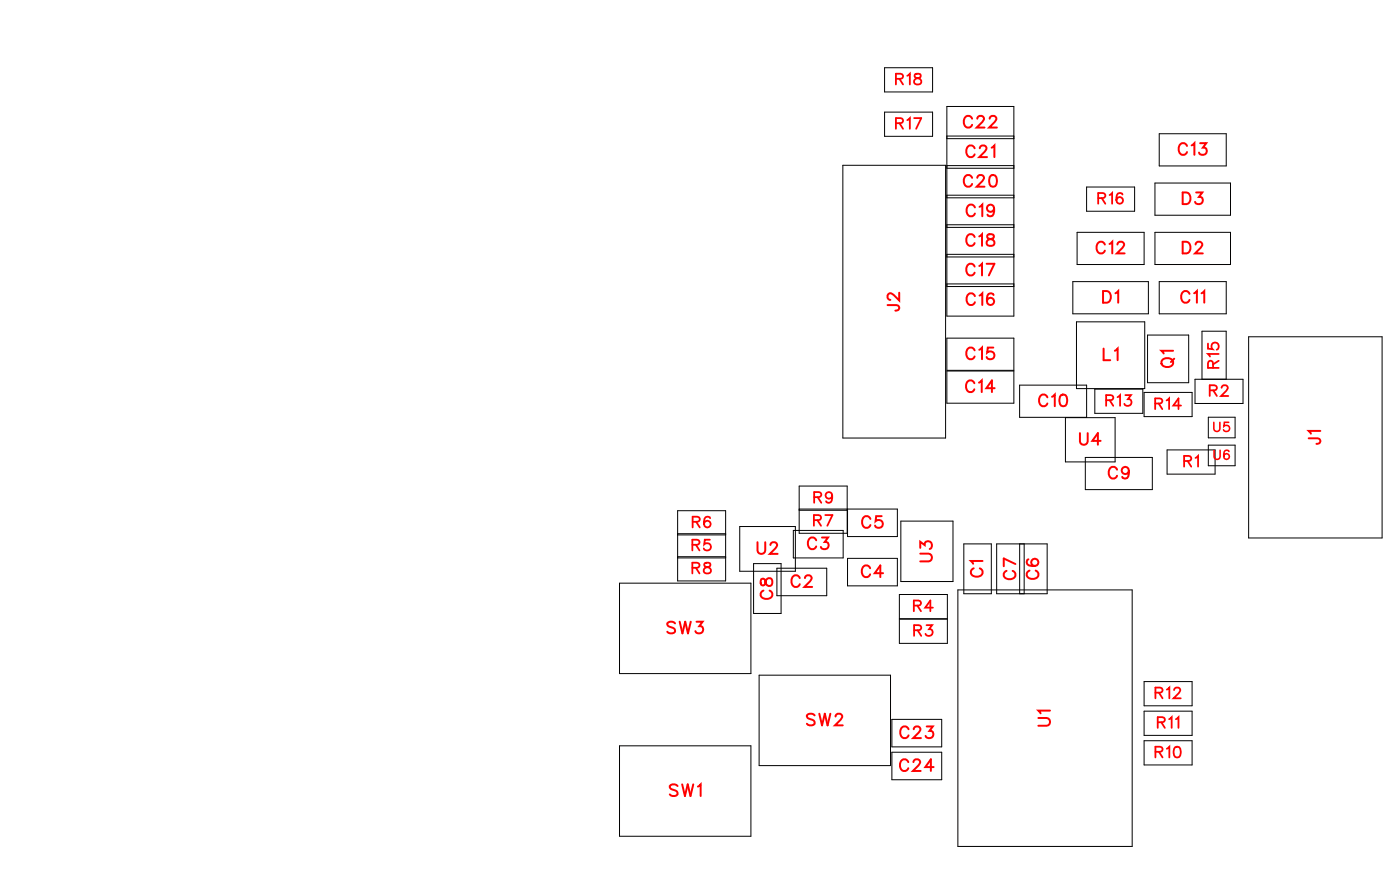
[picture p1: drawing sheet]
<svg xmlns="http://www.w3.org/2000/svg" width="85mm" height="54mm" viewBox="0 0 85 54" stroke-linecap="round" stroke-linejoin="round" font-family="sans-serif">
<g fill="none" stroke="#000" stroke-width=".06">
<path d="M51.3 10.1h6.3v16.6h-6.3zM53.9 4.1h2.9v1.5h-2.9zM53.9 6.8h2.9v1.5h-2.9zM57.6 6.5h4.1v12.7h-4.1zM57.6 17.3h4.1M57.6 15.5h4.1M57.6 17.4h4.1M57.6 13.7h4.1M57.6 15.6h4.1M57.6 11.9h4.1M57.6 13.8h4.1M57.6 10.1h4.1"/>
<path d="M57.6 12h4.1M57.6 8.3h4.1M57.6 10.2h4.1M57.6 8.4h4.1M65.3 17.1h4.6v2h-4.6zM65.5 19.6h4.2v4.1h-4.2zM65.6 14.1h4.1v2h-4.1zM66.2 11.4h2.9v1.5h-2.9zM70.3 11.1h4.6v2h-4.6zM70.3 14.1h4.6v2h-4.6zM70.6 8.1h4.1v2h-4.1zM70.6 17.1h4.1v2h-4.1z"/>
<path d="M37.7 35.5h8v5.5h-8zM41.3 34h2.9M41.3 31.1h2.9v4.3h-2.9zM41.3 32.5h2.9M41.3 32.6h2.9M41.3 33.9h2.9M45 32h3.4v2.8h-3.4zM45.9 34.3h1.7v3h-1.7zM47.3 34.6h3v1.7h-3zM48.3 32.3h3v1.7h-3zM48.7 29.6h2.9v2.9h-2.9zM48.7 31.1h2.9"/>
<path d="M51.6 31v1.7h3v-1.7h-5.9M51.6 34h3v1.7h-3zM54.8 36.2h2.9v3h-2.9zM54.8 37.7h2.9M54.8 31.7h3.2v3.7h-3.2zM57.6 20.6h4.1v1.9h-4.1zM57.6 22.6h4.1v1.9h-4.1zM58.3 35.9h10.6v15.6h-10.6zM58.7 33.1h1.7v3h-1.7zM60.7 33.1h3.1v3h-3.1zM62.1 33.1v3M62.4 33.1v3"/>
<path d="M66.1 27.8h4.1v2h-4.1zM66.2 25.4v-2h-4.1v2h5.8v2.7h-3v-2.7M66.7 23.7h2.9v1.5h-2.9zM69.7 23.9h2.9v1.5h-2.9zM69.9 20.4h2.5v2.9h-2.5zM71.1 27.4h2.9v1.5h-2.9zM72.8 23.1h2.9v1.5h-2.9zM73.2 23.1v-2.9h1.5v2.9M73.6 25.4h1.6v1.2h-1.6zM73.6 27.1h1.6v1.2h-1.6zM76 20.5h8.1v12.2h-8.1zM37.7 45.4h8v5.5h-8z"/>
<path d="M46.2 41.1h8v5.5h-8zM54.3 43.8h3v1.7h-3zM54.3 45.8h3v1.7h-3zM69.7 41.5h2.9v1.5h-2.9zM69.7 43.3h2.9v1.5h-2.9zM69.7 45.1h2.9v1.5h-2.9z"/>
</g>
<g fill="none" stroke="#f00" stroke-width=".12">
<path d="M54 18.6h.7v.2l-.2 .1M54.7 17.8v.5l-.3-.4-.2-.1-.2 .2v.1l.2 .2M59.2 10.8a.26 .26 0 0 0-.3-.1 .26 .26 0 0 0-.2 .2v.2a.26 .26 0 0 0 .2 .3 .26 .26 0 0 0 .3-.2M59.2 7.2a.26 .26 0 0 0-.3-.1 .26 .26 0 0 0-.2 .2v.2a.26 .26 0 0 0 .2 .3 .26 .26 0 0 0 .3-.2M59.3 16.2a.26 .26 0 0 0-.3-.1 .26 .26 0 0 0-.2 .2v.2a.26 .26 0 0 0 .2 .3 .26 .26 0 0 0 .3-.2M59.3 14.4a.26 .26 0 0 0-.3-.1 .26 .26 0 0 0-.2 .2v.2a.26 .26 0 0 0 .2 .3 .26 .26 0 0 0 .3-.2M59.3 9a.26 .26 0 0 0-.3-.1 .26 .26 0 0 0-.2 .2v.2a.26 .26 0 0 0 .2 .3 .26 .26 0 0 0 .3-.2M59.4 18a.26 .26 0 0 0-.3-.1 .26 .26 0 0 0-.2 .2v.2a.26 .26 0 0 0 .2 .3 .26 .26 0 0 0 .3-.2M59.4 12.6a.26 .26 0 0 0-.3-.1 .26 .26 0 0 0-.2 .2v.2a.26 .26 0 0 0 .2 .3 .26 .26 0 0 0 .3-.2M59.5 10.8l.1-.1h.2l.1 .1-.1 .2-.3 .4h.4M59.5 7.2l.1-.1h.2l.1 .1-.1 .2-.3 .4h.4M59.6 16.2l.2-.1v.7"/>
<path d="M59.6 14.4l.2-.1v.7M59.6 18l.2-.1v.7M59.6 12.6l.2-.1v.7M59.7 9l.1-.1h.1l.2 .1-.1 .2-.4 .4h.5M60.1 16.1h.4l-.3 .7M60.1 14.3v.2l.3 .1 .1 .1a.24 .24 0 0 1-.2 .3 .24 .24 0 0 1-.2-.3l.4-.3v-.1zM60.3 7.2l.1-.1h.1l.2 .1-.1 .2-.4 .4h.5M60.3 10.7h.1a.37 .37 0 0 1 .3 .3 .37 .37 0 0 1-.3 .4 .45 .45 0 0 1-.1-.7zM60.4 9l.1-.1v.7M60.5 18v-.1a.35 .35 0 0 0-.5 .2 .35 .35 0 0 0 .3 .5 .22 .22 0 0 0 .2-.2 .22 .22 0 0 0-.2-.3 .22 .22 0 0 0-.2 .2M60.5 12.7a.22 .22 0 0 1-.3 .2 .22 .22 0 0 1-.1-.4 .22 .22 0 0 1 .4 .1v.1a.34 .34 0 0 1-.2 .5l-.2-.1M67.2 17.7h.2a.38 .38 0 0 1 .2 .4 .38 .38 0 0 1-.2 .3h-.2z"/>
<path d="M67.3 14.9a.26 .26 0 0 0-.3-.2 .26 .26 0 0 0-.2 .3v.2a.26 .26 0 0 0 .2 .2 .26 .26 0 0 0 .3-.1M67.6 14.8l.1-.1v.7M67.9 17.8l.2-.1v.7M68 14.9l.2-.2h.1l.1 .1-.1 .3-.3 .3h.5M72 14.7h.2a.38 .38 0 0 1 .3 .4 .38 .38 0 0 1-.3 .3h-.2zM72 11.7h.2a.38 .38 0 0 1 .3 .4 .38 .38 0 0 1-.3 .3h-.2zM72.3 8.9a.26 .26 0 0 0-.3-.2 .26 .26 0 0 0-.2 .3v.2a.26 .26 0 0 0 .2 .2 .26 .26 0 0 0 .3-.1M72.4 17.9a.26 .26 0 0 0-.3-.2 .26 .26 0 0 0-.2 .3v.2a.26 .26 0 0 0 .2 .2 .26 .26 0 0 0 .3-.1M72.6 8.8l.1-.1v.7M72.7 17.8l.2-.1v.7M72.8 14.9l.1-.2h.2l.1 .1-.1 .3-.3 .3h.4M72.8 11.7h.4l-.2 .3a.24 .24 0 0 1 .2 .4 .24 .24 0 0 1-.4-.1"/>
<path d="M73.1 8.7h.3l-.2 .3a.24 .24 0 0 1 .2 .4 .24 .24 0 0 1-.4-.1M73.2 17.8l.1-.1v.7M41.1 37.9l-.2-.1-.3 .1 .1 .2 .4 .2v.1l-.2 .1-.3-.1M41.4 37.8l.1 .7 .2-.7 .2 .7 .2-.7M42.4 37.8h.4l-.2 .3a.24 .24 0 0 1 .2 .4 .25 .25 0 0 1-.5-.1M46.1 33v.5l.2 .2 .3-.1v-.6M46.3 35.3v.3h.2l.3-.4a.24 .24 0 0 1 .2 .2 .24 .24 0 0 1-.2 .3l-.1-.1-.2-.3zM46.5 35.9a.26 .26 0 0 0-.2 .3 .26 .26 0 0 0 .3 .2h.2a.26 .26 0 0 0 .2-.2 .26 .26 0 0 0-.1-.3M46.9 33.2l.1-.2h.2l.1 .1-.1 .3-.3 .3h.4M48.7 35.2a.26 .26 0 0 0-.3-.2 .26 .26 0 0 0-.2 .3v.2a.26 .26 0 0 0 .2 .2 .26 .26 0 0 0 .3-.1M49 35.2l.1-.2h.2l.1 .1-.1 .3-.3 .3h.4M49.7 32.9a.26 .26 0 0 0-.3-.2 .26 .26 0 0 0-.2 .3v.2a.26 .26 0 0 0 .2 .2 .26 .26 0 0 0 .3-.1"/>
<path d="M50 32.7h.4l-.2 .3a.24 .24 0 0 1 .2 .4 .24 .24 0 0 1-.4-.1M53 34.6a.26 .26 0 0 0-.3-.2 .26 .26 0 0 0-.2 .3v.2a.26 .26 0 0 0 .2 .2 .26 .26 0 0 0 .3-.1M53 31.6a.26 .26 0 0 0-.3-.2 .26 .26 0 0 0-.2 .3v.2a.26 .26 0 0 0 .2 .2 .26 .26 0 0 0 .3-.1M53.7 31.4h-.4v.3a.25 .25 0 0 1 .4 0 .25 .25 0 0 1-.1 .4 .25 .25 0 0 1-.3-.1M53.8 34.9h-.5l.3-.5v.7M56 33.7h.5l.2 .2-.1 .2-.6 .1M56 33.3v-.3l.3 .2a.24 .24 0 0 1 .4-.2 .24 .24 0 0 1-.1 .4M59.3 34.6a.26 .26 0 0 0-.2 .3 .26 .26 0 0 0 .3 .2h.2a.26 .26 0 0 0 .2-.2 .26 .26 0 0 0-.1-.3M59.3 23.3a.26 .26 0 0 0-.3-.1 .26 .26 0 0 0-.2 .2v.2a.26 .26 0 0 0 .2 .3 .26 .26 0 0 0 .3-.2M59.3 21.3a.26 .26 0 0 0-.3-.1 .26 .26 0 0 0-.2 .2v.2a.26 .26 0 0 0 .2 .3 .26 .26 0 0 0 .3-.2M59.6 23.3l.2-.1v.7M59.6 21.3l.2-.1v.7"/>
<path d="M59.8 34.1h-.7l.1 .2M60.5 21.2h-.4v.3a.25 .25 0 0 1 .4 0 .25 .25 0 0 1-.1 .3 .25 .25 0 0 1-.3-.1M60.6 23.6h-.5l.3-.4v.7M61.3 34.7a.26 .26 0 0 0-.2 .3 .26 .26 0 0 0 .3 .2h.2a.26 .26 0 0 0 .2-.2 .26 .26 0 0 0-.1-.3M61.8 34.3l-.7-.3v.5M62.6 34l-.1 .1a.35 .35 0 0 0 .3 .4 .35 .35 0 0 0 .4-.3 .22 .22 0 0 0-.2-.2 .22 .22 0 0 0-.2 .2 .22 .22 0 0 0 .2 .2M62.7 34.7a.26 .26 0 0 0-.2 .3 .26 .26 0 0 0 .3 .2h.2a.26 .26 0 0 0 .2-.2 .26 .26 0 0 0-.1-.3M63.8 24.2a.26 .26 0 0 0-.3-.2 .26 .26 0 0 0-.2 .3v.2a.26 .26 0 0 0 .2 .2 .26 .26 0 0 0 .3-.1M64.1 24.1l.1-.1v.7M64.6 24h.1a.37 .37 0 0 1 .3 .4 .37 .37 0 0 1-.3 .3 .45 .45 0 0 1-.1-.7zM65.8 26.4v.5l.2 .2 .2-.1v-.6M67 26.8h-.5l.3-.4v.7"/>
<path d="M67.2 21.2v.7h.4M67.9 21.3l.1-.1v.7M68 28.6a.26 .26 0 0 0-.3-.2 .26 .26 0 0 0-.2 .3v.2a.26 .26 0 0 0 .2 .2 .26 .26 0 0 0 .3-.1M68.7 28.7a.22 .22 0 0 1-.3 .1 .22 .22 0 0 1-.1-.3 .22 .22 0 0 1 .4 0v.2a.34 .34 0 0 1-.2 .4l-.2-.1M70.8 21.9a.35 .35 0 0 1 .4-.1 .35 .35 0 0 1 .2 .4 .33 .33 0 0 1-.5 .1 .33 .33 0 0 1-.1-.4zM71.4 21.3h-.7l.1 .2M71.5 21.8l-.2 .2M79.7 26.7h.6l.1 .2-.2 .1M80.4 26.2h-.7l.1 .2M41.3 47.8l-.2-.1-.3 .1v.2l.5 .2v.1l-.2 .1-.3-.1M41.5 47.7l.2 .7 .2-.7 .1 .7 .2-.7M42.5 47.9l.2-.2v.7"/>
<path d="M49.6 43.5l-.2-.1-.3 .1 .1 .2 .4 .2v.1l-.2 .1-.3-.1M49.9 43.4l.1 .7 .2-.7 .2 .7 .2-.7M50.9 43.6l.1-.2h.1l.2 .2-.1 .2-.4 .3h.5M55.3 46.4a.26 .26 0 0 0-.3-.2 .26 .26 0 0 0-.2 .3v.2a.26 .26 0 0 0 .2 .2 .26 .26 0 0 0 .3-.1M55.3 44.4a.26 .26 0 0 0-.3-.2 .26 .26 0 0 0-.2 .3v.2a.26 .26 0 0 0 .2 .2 .26 .26 0 0 0 .3-.1M55.6 46.4l.2-.2h.1l.1 .1-.1 .3-.3 .3h.5M55.6 44.4l.2-.2h.1l.1 .1-.1 .3-.3 .3h.5M56.4 44.2h.4l-.2 .3a.24 .24 0 0 1 .2 .4 .24 .24 0 0 1-.4-.1M56.8 46.7h-.5l.4-.5v.7M63.2 43.7h.5l.2 .2-.1 .2-.6 .1M63.9 43.2h-.7l.2 .2"/>
</g>
<g fill="none" stroke="#f00" stroke-width=".11">
<path d="M54.5 7.5h.4l.1-.3h-.5v.6M54.5 4.8h.4l.1-.3h-.5v.6M54.8 7.5l.2 .3M54.8 4.8l.2 .3M55.2 7.3l.2-.1v.6M55.2 4.6l.2-.1v.6M55.7 7.2h.4l-.3 .6M55.7 4.5v.2l.3 .1 .1 .1a.22 .22 0 0 1-.2 .2 .22 .22 0 0 1-.2-.2l.4-.3-.1-.1zM66.9 12.1l.3-.1 .1-.2-.4-.1v.7M67.1 12.1l.2 .3M67.6 11.9l.1-.2v.7M68.3 11.8a.32 .32 0 0 0-.4 .2 .32 .32 0 0 0 .3 .4 .2 .2 0 0 0 .2-.2 .2 .2 0 0 0-.2-.2 .2 .2 0 0 0-.2 .2"/>
<path d="M42.2 33.2l.3-.1 .1-.2-.4-.1v.7M42.2 34.6l.3-.1 .1-.2-.4-.1v.7M42.2 31.8l.3-.1 .1-.2-.4-.1v.7M42.4 33.2l.2 .3M42.4 34.6l.2 .3M42.4 31.8l.2 .3M42.9 34.3v.2l.4 .2a.22 .22 0 0 1-.2 .2 .22 .22 0 0 1-.3-.2l.5-.3-.1-.1zM43.2 32.8h-.3v.3a.23 .23 0 0 1 .3 0 .23 .23 0 0 1 0 .4 .23 .23 0 0 1-.4-.1M43.2 31.5a.32 .32 0 0 0-.4 .2 .32 .32 0 0 0 .3 .4 .2 .2 0 0 0 .2-.2 .2 .2 0 0 0-.2-.2 .2 .2 0 0 0-.2 .2M49.6 31.7l.3-.1 .1-.2-.4-.1v.7M49.6 30.3l.3-.1 .1-.2-.4-.1v.7M49.8 31.7l.2 .3"/>
<path d="M49.8 30.3l.2 .3M50.2 31.3h.5l-.3 .7M50.7 30.2a.2 .2 0 0 1-.3 .1 .2 .2 0 0 1-.1-.3 .2 .2 0 0 1 .3 0l.1 .2a.31 .31 0 0 1-.3 .4l-.1-.1M55.6 36.9l.4-.1v-.2l-.4-.1v.7M55.7 38.4l.3-.1 .1-.2-.4-.1v.7M55.9 36.9l.2 .3M55.9 38.4l.2 .3M56.4 38h.4l-.2 .3a.22 .22 0 0 1 .1 .3 .22 .22 0 0 1-.4 0M56.8 37h-.5l.3-.5v.7M67.3 24.4l.4-.1 .1-.2-.5-.1v.7M67.6 24.4l.2 .3M68 24.2l.2-.2v.7"/>
<path d="M68.5 24h.4l-.2 .3a.22 .22 0 0 1 .1 .3 .22 .22 0 0 1-.3 0M70.3 24.6l.4-.1v-.2l-.4-.1v.7M70.5 24.6l.3 .3M71 24.4l.2-.2v.7M71.9 24.7h-.5l.4-.5v.7M72.1 28.1l.4-.1v-.2l-.4-.1v.7M72.3 28.1l.2 .3M72.8 27.9l.1-.2v.7M73.5 20.9v.3l.3 .1a.23 .23 0 0 1 0-.4 .23 .23 0 0 1 .4 0 .23 .23 0 0 1-.1 .4M73.7 23.8l.3-.1 .1-.2-.4-.1v.7M73.9 22.4l-.1-.4h-.2l-.1 .4h.7M73.9 23.8l.2 .3"/>
<path d="M74.2 21.5h-.7l.2 .2M74.2 22l-.3 .2M74.4 23.6l.1-.2 .3 .2-.5 .5h.5M70.3 45.8l.4-.1 .1-.2-.5-.1v.7M70.3 42.2l.4-.1 .1-.2-.5-.1v.7M70.5 44l.4-.1v-.2l-.4-.1v.7M70.6 45.8l.2 .3M70.6 42.2l.2 .3M70.7 44l.2 .3M71 45.6l.2-.2v.7M71 42l.2-.2v.7M71.2 43.8l.1-.2v.7"/>
<path d="M71.5 42l.1-.2 .3 .2-.4 .5h.4M71.5 45.5a.32 .32 0 0 1 .4 .2 .32 .32 0 0 1-.2 .4l-.2-.1v-.3zM71.6 43.8l.2-.2v.7"/>
</g>
<path d="M73.9 25.7v.4l.2 .2 .1-.1 .1-.5M73.9 27.4v.4l.2 .2 .2-.1v-.5M74.8 25.7h-.3v.2a.2 .2 0 0 1 .3 0 .2 .2 0 0 1 0 .3 .2 .2 0 0 1-.3 0M74.8 27.5v-.1a.25 .25 0 0 0-.3 .3 .25 .25 0 0 0 .3 .2 .17 .17 0 0 0 0-.3 .18 .18 0 0 0-.3 .2" fill="none" stroke="#f00" stroke-width=".1"/>
<g font-size="1.2" fill="#fff">
<text x="58.6" y="11.7">C20</text>
<text x="58.6" y="8.1">C22</text>
<text x="58.8" y="9.9">C21</text>
<text x="71.7" y="9.7">C13</text>
<text x="58.8" y="17.1">C17</text>
<text x="58.8" y="15.3">C18</text>
<text x="58.8" y="13.5">C19</text>
<text x="66.7" y="15.7">C12</text>
<text x="71.9" y="15.7">D2</text>
<text x="71.9" y="12.7">D3</text>
<text x="55" y="19" transform="rotate(-90 55 19)">J2</text>
<text x="58.8" y="22.2">C15</text>
<text x="58.8" y="18.9">C16</text>
<text x="67.1" y="18.7">D1</text>
<text x="67.1" y="22.2">L1</text>
<text x="71.7" y="22.4" transform="rotate(-90 71.7 22.4)">Q1</text>
<text x="71.9" y="18.7">C11</text>
<text x="58.8" y="24.2">C14</text>
<text x="63.2" y="25">C10</text>
<text x="65.7" y="27.4">U4</text>
<text x="67.4" y="29.4">C9</text>
<text x="80.7" y="27.1" transform="rotate(-90 80.7 27.1)">J1</text>
<text x="46.1" y="34">U2</text>
<text x="49.1" y="33.7">C3</text>
<text x="52.4" y="35.4">C4</text>
<text x="52.4" y="32.4">C5</text>
<text x="57" y="34.2" transform="rotate(-90 57 34.2)">U3</text>
<text x="60.1" y="35.2" transform="rotate(-90 60.1 35.2)">C1</text>
<text x="62.1" y="35.3" transform="rotate(-90 62.1 35.3)">C7</text>
<text x="63.5" y="35.3" transform="rotate(-90 63.5 35.3)">C6</text>
<text x="40.6" y="38.8">SW3</text>
<text x="47.3" y="36.5" transform="rotate(-90 47.3 36.5)">C8</text>
<text x="48.1" y="36">C2</text>
<text x="49.1" y="44.4">SW2</text>
<text x="54.7" y="47.2">C24</text>
<text x="54.8" y="45.2">C23</text>
<text x="64.2" y="44.2" transform="rotate(-90 64.2 44.2)">U1</text>
<text x="40.7" y="48.7">SW1</text>
</g>
<g font-size="1.1" fill="#fff">
<text x="54.5" y="5.4">R18</text>
<text x="54.5" y="8.1">R17</text>
<text x="66.8" y="12.7">R16</text>
<text x="74.5" y="22.4" transform="rotate(-90 74.5 22.4)">R15</text>
<text x="67.3" y="25">R13</text>
<text x="70.3" y="25.2">R14</text>
<text x="72" y="28.7">R1</text>
<text x="73.6" y="24.4">R2</text>
<text x="42.1" y="33.8">R5</text>
<text x="42.1" y="35.2">R8</text>
<text x="42.1" y="32.4">R6</text>
<text x="49.5" y="32.3">R7</text>
<text x="49.5" y="30.9">R9</text>
<text x="55.6" y="37.5">R4</text>
<text x="55.6" y="39">R3</text>
<text x="70.3" y="46.4">R10</text>
<text x="70.3" y="42.8">R12</text>
<text x="70.4" y="44.6">R11</text>
</g>
<g font-size=".9" fill="#fff">
<text x="73.9" y="26.5">U5</text>
<text x="73.9" y="28.2">U6</text>
</g>
</svg>
